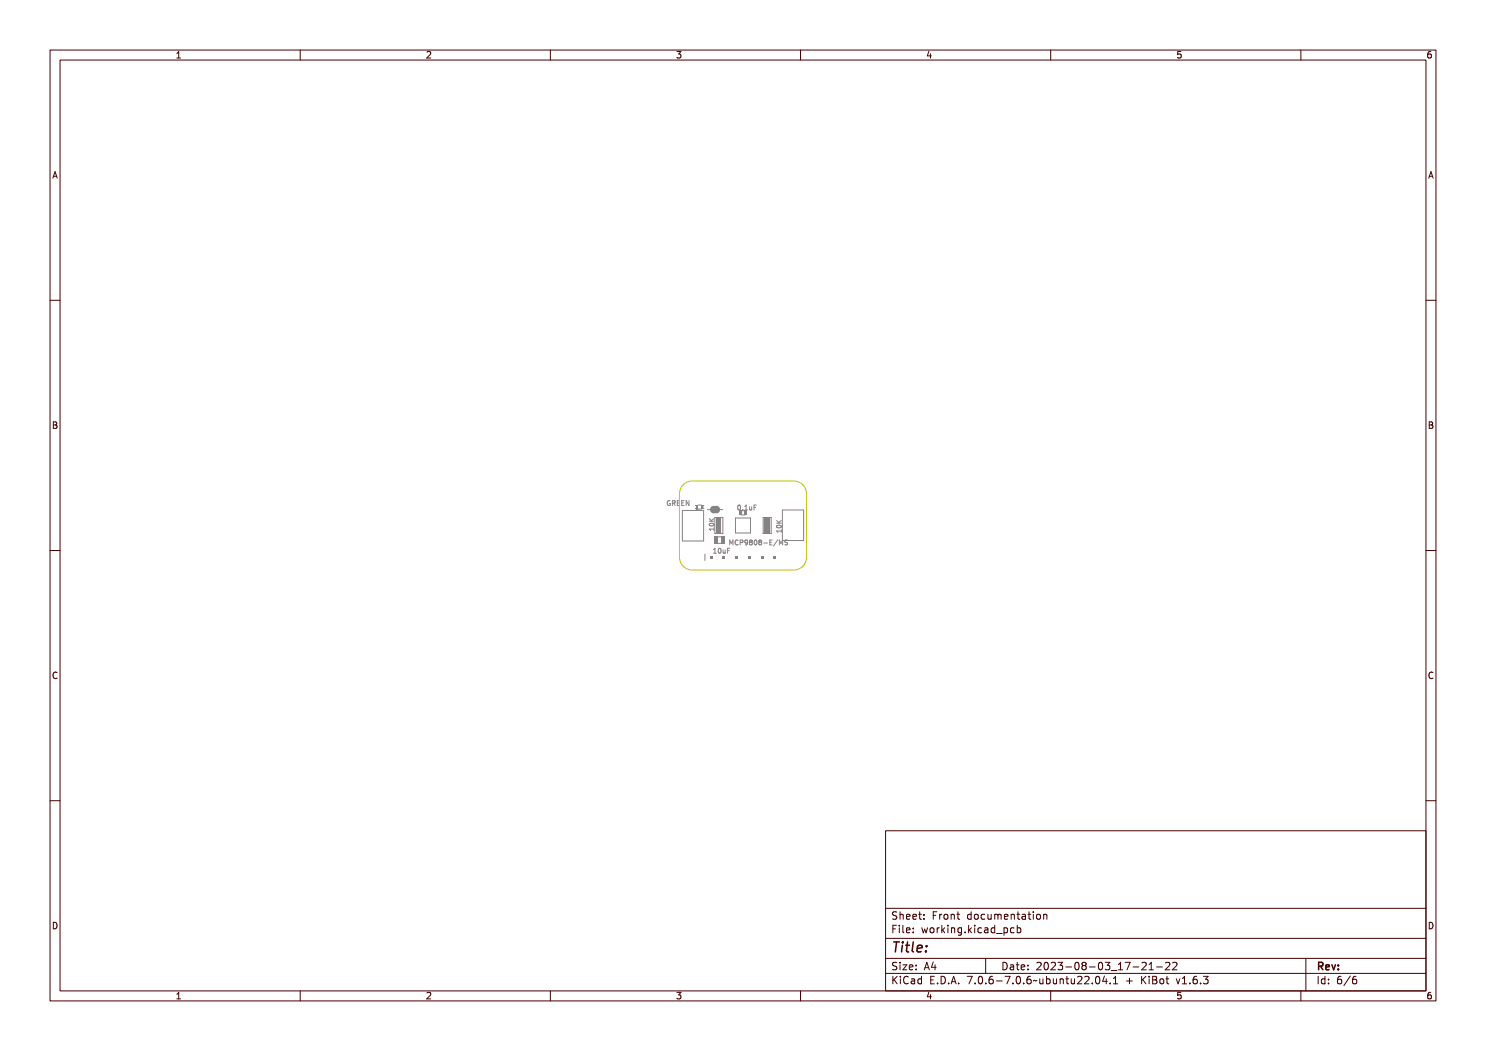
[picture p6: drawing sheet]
<svg xmlns="http://www.w3.org/2000/svg" width="297mm" height="210mm" viewBox="0 0 297 210" stroke-linecap="round" stroke-linejoin="round" font-family="sans-serif">
<g fill="none" stroke="#848484" stroke-width=".2">
<path d="M133.7 100a.53 .53 0 0 0-.3 .5 .53 .53 0 0 0 .3 .5M134.2 100.2l.3-.1 .2 .2a.34 .34 0 0 0-.5 .2 .34 .34 0 0 0 .4 .4l-.1-.3h.2v.4a.47 .47 0 0 1-.6-.1 .47 .47 0 0 1 .1-.7zM134.9 100.1h.3a.26 .26 0 0 1 .3 .2 .26 .26 0 0 1-.2 .3l.3 .4-.4-.4h-.2v.4h-.1zM135 100.2h.2a.17 .17 0 0 1 .2 .2 .17 .17 0 0 1-.2 .1h-.2zM135.7 100.1h.6v.1h-.4v.3h.4v.1h-.4v.3h.4v.1h-.6zM136.4 102h4.2v6.1h-4.2zM136.5 100.1h.6v.1h-.5v.3h.5v.1h-.5v.3h.5v.1h-.6zM137.3 100.1h.1l.3 .8v-.8h.2v.9h-.2l-.3-.7v.7h-.1zM141.8 104.2h.9M141.8 103.6l.5 .6M141.8 104.7a.46 .46 0 0 1 .5-.2 .46 .46 0 0 1 .4 .5 .46 .46 0 0 1-.6 .2 .46 .46 0 0 1-.3-.5zM141.8 105.7h.8l.1-.2v.6l-.1-.2h-.7l.1 .2h-.1z"/>
<path d="M141.8 104l.4 .3 .5-.3v.1l-.4 .3 .4 .1v.1h-.9v-.1h.4zM141.8 105a.48 .48 0 0 1 .6-.2 .48 .48 0 0 1 .3 .4 .48 .48 0 0 1-.5 .2 .48 .48 0 0 1-.4-.4zM141.9 105a.41 .41 0 0 1 .7 .2 .41 .41 0 0 1-.7-.2zM142.6 109.7l.3-.1v.9l.2 .1h-.5l.2-.1v-.8l-.2 .1zM142.7 105.5v.5M142.7 105.7h-.9l.2 .3M142.7 103.6l-.5 .4M143.4 109.7v-.1a.46 .46 0 0 1 .5 .5 .46 .46 0 0 1-.5 .5l-.1-.3zM143.5 109.7a.39 .39 0 0 1 .3 .4 .39 .39 0 0 1-.3 .4zM144.1 109.9h.1v.5l.2 .1 .1-.1v-.5h.1v.7l-.1-.1a.23 .23 0 0 1-.3 .1 .23 .23 0 0 1-.1-.3zM144.9 109.6h.6v.1h-.5v.3h.4v.1h-.4v.5h-.1zM145.6 108h.2l.2 .5 .1-.5h.2v.9h-.1v-.8l-.2 .5-.2-.5v.8h-.2z"/>
<path d="M146.6 108.1l.3-.1 .1 .1a.33 .33 0 0 0-.4 .3 .33 .33 0 0 0 .4 .4v.1a.48 .48 0 0 1-.6-.2 .48 .48 0 0 1 .2-.6zM147.3 108h.3a.31 .31 0 0 1 .3 .4 .31 .31 0 0 1-.5 .1v.4h-.1zM147.4 101.1l.1-.1a.46 .46 0 0 1 .4 .5 .46 .46 0 0 1-.4 .4l-.2-.2zM147.4 108.1h.2a.18 .18 0 0 1 .1 .2 .18 .18 0 0 1-.1 .1h-.2zM147.5 101.1a.39 .39 0 0 1 .3 .4 .39 .39 0 0 1-.3 .3zM148.1 108h.1a.47 .47 0 0 1 .5 .5 .47 .47 0 0 1-.6 .4v-.1a.28 .28 0 0 0 .3 0 .28 .28 0 0 0 .1-.3 .3 .3 0 0 1-.4 0 .3 .3 0 0 1 0-.5zM148.1 102.9h.8M148.3 101.7h.2v.2h-.2zM148.9 108a.27 .27 0 0 1 .4 0 .27 .27 0 0 1-.1 .4 .27 .27 0 0 1 .1 .4 .27 .27 0 0 1-.4 0 .27 .27 0 0 1 .1-.4l-.2-.1zM149 101h.3v.8l.2 .1h-.5l.2-.1v-.7h-.2zM149.7 108.1l.1-.1a.46 .46 0 0 1 .4 .4 .46 .46 0 0 1-.4 .5l-.2-.2zM149.7 101.2h.1v.5l.2 .2 .1-.2v-.5h.2v.7l-.2-.1a.23 .23 0 0 1-.2 .1 .23 .23 0 0 1-.2-.2z"/>
<path d="M149.8 108.1a.39 .39 0 0 1 .3 .3 .39 .39 0 0 1-.3 .4zM150.5 108a.27 .27 0 0 1 .4 0 .27 .27 0 0 1-.1 .4 .27 .27 0 0 1 .1 .4 .27 .27 0 0 1-.4 0 .27 .27 0 0 1 .1-.4l-.2-.1zM150.5 101h.6v.1h-.5v.3h.4v.1h-.4v.4h-.1zM151.3 108.5l.3 .1zM152 108h.6v.1h-.5v.3h.4v.1h-.4v.3h.5v.1h-.6zM153.2 108h.1l-.5 1h-.1zM153.5 108h.2l.1 .5 .2-.5h.2v.9h-.2v-.8l-.1 .5-.3-.5v.8h-.1zM154.4 108h.5v.1h-.2a.18 .18 0 0 0-.3 .1 .18 .18 0 0 0 .3 .2 .3 .3 0 0 1 .1 .5 .3 .3 0 0 1-.5-.2l.1 .1a.23 .23 0 0 0 .3 0 .23 .23 0 0 0 .1-.3 .23 .23 0 0 0-.4 0l-.1-.3zM155.2 104.5h1M155.2 104l.6 .5M155.3 106.1h.8l.1-.2v.5l-.1-.2h-.7v.3h-.1zM155.3 104.4l.4 .3 .5-.4v.2l-.5 .3 .5 .1v.1h-.9v-.1h.4z"/>
<path d="M155.3 105.3a.48 .48 0 0 1 .5-.2 .48 .48 0 0 1 .4 .5 .48 .48 0 0 1-.6 .2 .48 .48 0 0 1-.3-.5zM155.3 105a.45 .45 0 0 1 .5-.1 .45 .45 0 0 1 .3 .4 .46 .46 0 0 1-.5 .2 .46 .46 0 0 1-.3-.4zM155.4 105.4a.41 .41 0 0 1 .7 .1 .41 .41 0 0 1-.7-.1zM155.4 107.9l-.8 1.2M155.8 108.9v-1l.3 .7 .3-.7v1M156.2 105.8v.6M156.2 106.1h-1l.3 .3M156.2 104l-.6 .4M156.4 101.9h4.2v6.1h-4.2zM157.4 108h-.5a.41 .41 0 0 0 .5 .5l-.1 .3h-.5"/>
<circle cx="142.3" cy="105.1" r=".08"/>
<circle cx="143.6" cy="110.1" r=".09"/>
<circle cx="147.6" cy="101.5" r=".09"/>
<circle cx="148.3" cy="108.3" r=".21"/>
<circle cx="149.1" cy="108.2" r=".16"/>
<circle cx="149.1" cy="108.7" r=".19"/>
<circle cx="149.9" cy="108.4" r=".09"/>
<circle cx="150.7" cy="108.2" r=".16"/>
<circle cx="150.7" cy="108.7" r=".19"/>
<circle cx="155.7" cy="105.5" r=".08"/>
</g>
<g fill="#848484">
<path d="M148.8 102h.5v.9h-.5z" fill-rule="evenodd"/>
<path d="M147.7 102h.5v.9h-.5z" fill-rule="evenodd"/>
</g>
<path d="M142.9 103.4h1.6v3.2h-1.6z" fill="none" stroke="#848484" stroke-width=".2"/>
<path d="M143.2 103.5h1v3.1h-1z" fill-rule="evenodd" fill="#848484"/>
<path d="M140.9 110.7v1.3M147 103.5h3v3h-3z" fill="none" stroke="#848484" stroke-width=".2"/>
<g fill="#848484">
<path d="M141.9 111.1h.5v.5h-.5z" fill-rule="evenodd"/>
<path d="M144.4 111.1h.5v.5h-.5z" fill-rule="evenodd"/>
<path d="M147 111.1h.5v.5h-.5z" fill-rule="evenodd"/>
<path d="M149.5 111.1h.5v.5h-.5z" fill-rule="evenodd"/>
<path d="M152.1 111.1h.5v.5h-.5z" fill-rule="evenodd"/>
<path d="M154.6 111.1h.5v.5h-.5z" fill-rule="evenodd"/>
</g>
<g fill="none" stroke="#848484" stroke-width=".2">
<path d="M139.1 101l.2 .3-.2 .3M139.5 101.7h.7M139.5 100.9h.7M140.7 101l-.3 .3 .3 .3"/>
<circle cx="139.2" cy="101.7" r=".08"/>
</g>
<g fill="#848484">
<path d="M139 101.6h.2v.2h-.2z" fill-rule="evenodd"/>
<path d="M139.1 101.7l.4 .1z" fill-rule="evenodd"/>
<path d="M139.3 100.9h.2v.9h-.2z" fill-rule="evenodd"/>
<path d="M140.2 101.6h.5v.2h-.5z" fill-rule="evenodd"/>
<path d="M140.2 101h.2v.6h-.2z" fill-rule="evenodd"/>
<path d="M140.4 101.5l.1 .1z" fill-rule="evenodd"/>
<path d="M140.4 101l.1 .1z" fill-rule="evenodd"/>
<path d="M139 100.9h.3v.2h-.3z" fill-rule="evenodd"/>
<path d="M140.2 100.9h.5v.2h-.5z" fill-rule="evenodd"/>
</g>
<path d="M152.5 103.4h1.6v3.2h-1.6z" fill="none" stroke="#848484" stroke-width=".2"/>
<path d="M152.8 103.5h1v3.1h-1z" fill-rule="evenodd" fill="#848484"/>
<path d="M143.4 107.3h.8M143.4 108.6h.8" fill="none" stroke="#848484" stroke-width=".2"/>
<g fill="#848484">
<path d="M142.7 107.2h.8v1.4h-.8z" fill-rule="evenodd"/>
<path d="M144.2 107.2h.7v1.4h-.7z" fill-rule="evenodd"/>
</g>
<path d="M141.4 101.8h.5M143.9 101.8h.5" fill="none" stroke="#848484" stroke-width=".2"/>
<path d="M142.7 101.7l-.2 .1 .2 .2M143.2 101.7l.1 .1-.1 .2" fill="none" stroke="#848484" stroke-width="1.3"/>
<path d="M136.8 96.7l1-.5 .5-.1h20.4a2.54 2.54 0 0 1 2.5 2.6v12.7a2.54 2.54 0 0 1-2.5 2.5h-20.4a2.54 2.54 0 0 1-2.5-2.5v-12.7a2.53 2.53 0 0 1 1-2z" fill="none" stroke="#c2c200" stroke-width=".2"/>
<g fill="none" stroke="#480000" stroke-width=".2">
<path d="M10 10h277v190h-277zM12 12h273v186h-273zM60 10v2M110 10v2M160 10v2M210 10v2M260 10v2M10 60h2M285 60h2M10 110h2M285 110h2M10 160h2"/>
<path d="M285 160h2M177 166h108v32h-108zM60 198v2M110 198v2M160 198v2M177 181.5h108M177 187.5h108M177 191.5h108M177 194.5h108M178.1 195.2h.2v.6l.6-.6h.3l-.6 .6 .6 .8h-.2l-.5-.7-.2 .2v.5h-.2zM178.2 185h.9v.2h-.7v.4h.6v.2h-.6v.7h-.2zM178.3 182.4l.5-.1h.2v.2a.31 .31 0 0 0-.5-.1 .31 .31 0 0 0 0 .5 .5 .5 0 0 1 .6 .6 .5 .5 0 0 1-.8 .2l-.1-.2a.34 .34 0 0 0 .4 .1 .34 .34 0 0 0 .1-.5 .47 .47 0 0 1-.5-.2 .47 .47 0 0 1 .1-.5z"/>
<path d="M178.3 192.5l.5-.1h.2v.2a.31 .31 0 0 0-.5-.1 .31 .31 0 0 0 0 .5 .5 .5 0 0 1 .6 .6 .5 .5 0 0 1-.8 .2l-.1-.2a.34 .34 0 0 0 .4 .1 .34 .34 0 0 0 .1-.5 .47 .47 0 0 1-.5-.2 .47 .47 0 0 1 .1-.5zM179.4 182.2h.2v.6a.35 .35 0 0 1 .4-.1 .35 .35 0 0 1 .2 .4v.6h-.2v-.8h-.4v.8h-.2zM179.5 185.4h.4v.9h.4v.2h-.9v-.2h.3v-.8h-.2zM179.5 192.8h.4v.9h.4v.1h-.9v-.1h.3v-.8h-.2zM179.5 195.6h.4v.9h.4v.1h-.9v-.1h.3v-.8h-.2zM179.7 184.9h.2v.3h-.2zM179.7 192.3h.2v.3h-.2zM179.7 195.1h.2v.3h-.2zM180.6 184.9h.4v1.3l.4 .1v.2l-.5-.2v-1.2h-.3zM180.6 192.8h.8l-.6 .9h.6v.1h-.8l.6-.9h-.6zM180.7 182.8l.1-.1a.49 .49 0 0 1 .5 0 .49 .49 0 0 1 .2 .5h-.8a.42 .42 0 0 0 .3 .4 .42 .42 0 0 0 .4-.1 .47 .47 0 0 1-.4 .3 .47 .47 0 0 1-.4-.3zM180.7 195.4a.4 .4 0 0 1 .4-.3 .4 .4 0 0 1 .4 .3 .56 .56 0 0 0-.8 .4 .56 .56 0 0 0 .5 .7l.3-.1a.43 .43 0 0 1-.5 .3 .43 .43 0 0 1-.4-.4v-.6z"/>
<path d="M180.8 182.9l.4-.1 .1 .3h-.6zM181.8 195.6l.3-.1a.43 .43 0 0 1 .5 .5v.6h-.1v-.1a.38 .38 0 0 1-.5 .2 .38 .38 0 0 1-.2-.5 .38 .38 0 0 1 .4-.2h.3a.35 .35 0 0 0-.3-.4 .35 .35 0 0 0-.4 .2zM181.9 182.8l.1-.1a.49 .49 0 0 1 .5 0 .49 .49 0 0 1 .2 .5h-.8a.42 .42 0 0 0 .3 .4 .42 .42 0 0 0 .5-.1 .47 .47 0 0 1-.5 .3 .47 .47 0 0 1-.4-.3zM181.9 185.5l.1-.1a.49 .49 0 0 1 .5 0 .49 .49 0 0 1 .2 .5h-.8a.42 .42 0 0 0 .3 .4 .42 .42 0 0 0 .5-.1 .47 .47 0 0 1-.5 .3 .47 .47 0 0 1-.4-.3zM181.9 192.9l.1-.1a.49 .49 0 0 1 .5 0 .49 .49 0 0 1 .2 .5h-.8a.42 .42 0 0 0 .3 .4 .42 .42 0 0 0 .5-.1 .47 .47 0 0 1-.5 .3 .47 .47 0 0 1-.4-.3zM182 196.2l.5-.1a.31 .31 0 0 1-.2 .4 .31 .31 0 0 1-.4-.1zM182 182.9l.4-.1 .1 .3h-.6zM182 185.6l.4-.1 .1 .3h-.6zM182 193l.4-.1 .1 .3h-.6zM183 195.7l.4-.2 .2 .2v-.6h.2v1.5h-.2v-.1a.42 .42 0 0 1-.5 .1 .42 .42 0 0 1-.2-.5zM183.2 195.8l.1-.1a.4 .4 0 0 1 .3 .4 .4 .4 0 0 1-.3 .4l-.2-.2zM183.2 182.3h.2v.4h.4v.1h-.4v.7l.4 .1v.1h-.4l-.1-.1-.1-.8h-.3v-.1h.3z"/>
<path d="M183.3 185.4h.2v.3h-.2zM183.3 186.2h.2v.3h-.2zM183.3 192.8h.2v.3h-.2zM183.3 193.6h.2v.2h-.2zM184.5 182.7h.2v.3h-.2zM184.5 183.5h.2v.2h-.2zM185.2 185.4h.2l.2 .8 .1-.5h.2l.2 .5 .1-.8h.2l-.2 1.1h-.2l-.2-.7-.2 .7h-.1zM185.4 195.2h.9v.2h-.7v.4h.6v.2h-.6v.5h.7v.1h-.9zM185.7 192.4h.2l.5 1.4h-.2l-.1-.3h-.5l-.1 .3h-.2zM185.8 192.6l.2 .7h-.4zM186.6 182.3h.9v.2h-.7v.4h.6v.2h-.6v.6h-.2zM186.8 185.6l.1-.1a.39 .39 0 0 1 .4 .4 .39 .39 0 0 1-.4 .4l-.1-.2z"/>
<path d="M186.9 196.4h.2v.2h-.2zM187.1 192.4h.2v.9h.2v.2h-.2v.3h-.2v-.3h-.6zM187.1 192.6v.7h-.4zM187.8 195.2a.76 .76 0 0 1 .9 .7 .76 .76 0 0 1-.9 .7zM188 195.4a.57 .57 0 0 1 .5 .5 .57 .57 0 0 1-.5 .6zM188 182.7h.2v.2v-.1a.29 .29 0 0 1 .3-.2 .29 .29 0 0 1 .3 .3 .37 .37 0 0 0-.5-.1 .37 .37 0 0 0-.1 .4v.5h-.2zM188 185.4h.2v.2v-.1a.29 .29 0 0 1 .3-.2 .29 .29 0 0 1 .3 .3 .37 .37 0 0 0-.5-.1 .37 .37 0 0 0-.1 .4v.6h-.2zM189.1 184.9h.1v.9l.5-.4h.2l-.4 .4 .5 .7h-.2l-.4-.6-.2 .1v.5h-.1zM189.2 182.9l.1-.1a.39 .39 0 0 1 .4 .4 .39 .39 0 0 1-.4 .4l-.1-.2zM189.3 196.4h.3v.2h-.3zM190.2 182.7h.2v.1a.35 .35 0 0 1 .4-.1 .35 .35 0 0 1 .3 .4v.6h-.2l-.1-.8h-.3l-.1 .8h-.2zM190.3 185.4h.4v.9h.4v.2h-.9v-.2h.4v-.8h-.3z"/>
<path d="M190.5 195.2h.3l.4 1.4h-.2l-.1-.3h-.5l-.1 .3h-.2zM190.6 184.9h.1v.3h-.1zM190.6 195.4l.2 .7h-.4zM191.4 185.4h.2v.1a.35 .35 0 0 1 .4-.1 .35 .35 0 0 1 .3 .4v.7h-.2l-.1-.9h-.3l-.1 .9h-.2zM191.7 182.3h.1v.4h.4v.1h-.4v.7l.4 .1v.1h-.4l-.1-.1v-.8h-.3v-.1h.3zM191.7 196.4h.3v.2h-.3zM192.7 185.5l.3-.2 .3 .2v-.1h.2v1a.53 .53 0 0 1-.8 .4v-.2a.36 .36 0 0 0 .4 .1 .36 .36 0 0 0 .2-.4l-.1 .1a.53 .53 0 0 1-.7-.3 .53 .53 0 0 1 .2-.6zM192.8 185.6l.1-.1a.39 .39 0 0 1 .4 .4 .39 .39 0 0 1-.4 .4l-.1-.2zM193.8 195.2h.9l-.5 1.4h-.2l.5-1.2h-.7zM193.9 182.8l.3-.2 .3 .2v-.6h.2v1.5h-.2v-.1a.42 .42 0 0 1-.6 .1 .42 .42 0 0 1-.1-.5zM194.1 182.8a.4 .4 0 0 1 .4 .4 .4 .4 0 0 1-.4 .4l-.2-.4zM194.1 186.2h.3v.3h-.3z"/>
<path d="M195.1 184.9h.2v.9l.4-.4h.3l-.5 .4 .5 .7h-.2l-.4-.6-.1 .1v.5h-.2zM195.2 182.9l.1-.1a.39 .39 0 0 1 .4 .4 .39 .39 0 0 1-.4 .4l-.1-.2zM195.3 196.4h.3v.2h-.3zM196.3 185.4h.5v.9h.3v.2h-.9v-.2h.4v-.8h-.3zM196.3 195.4a.57 .57 0 0 1 .7 0 .57 .57 0 0 1 .1 .8 .5 .5 0 0 1-.6 .5 .5 .5 0 0 1-.3-.8zM196.4 182.8a.39 .39 0 0 1 .4-.2 .39 .39 0 0 1 .3 .3 .4 .4 0 0 0-.6 0 .4 .4 0 0 0 0 .6 .4 .4 0 0 0 .6 0 .45 .45 0 0 1-.6 .3 .45 .45 0 0 1-.3-.6zM196.5 195.4a.61 .61 0 0 1 .4 1l-.1 .1a.61 .61 0 0 1-.4-1zM196.6 184.9h.2v.3h-.2zM197 191.5v3M197.4 182.7h.2v.8l.2 .1 .3-.2v-.7h.2v1h-.2v-.1a.35 .35 0 0 1-.4 .2 .35 .35 0 0 1-.3-.5zM197.6 185.5a.39 .39 0 0 1 .4-.2 .39 .39 0 0 1 .3 .3 .4 .4 0 0 0-.6 0 .4 .4 0 0 0 0 .6 .4 .4 0 0 0 .6 0 .45 .45 0 0 1-.6 .3 .45 .45 0 0 1-.3-.6zM197.7 196.4h.3v.2h-.3z"/>
<path d="M198.6 182.7l.5 .1 .3-.1 .2 1h-.2l-.1-.9-.2 .1v.8h-.1l-.2-.9-.1 .9h-.1zM198.7 185.4l.2-.1a.43 .43 0 0 1 .6 .5v.7h-.2v-.2a.38 .38 0 0 1-.5 .2 .38 .38 0 0 1-.2-.5 .38 .38 0 0 1 .5-.2h.2a.35 .35 0 0 0-.3-.4 .35 .35 0 0 0-.3 .2zM198.7 195.4a.38 .38 0 0 1 .4-.3 .38 .38 0 0 1 .3 .3 .43 .43 0 0 0-.5 0 .43 .43 0 0 0-.1 .5 .46 .46 0 0 1 .7 .1 .46 .46 0 0 1-.2 .6 .46 .46 0 0 1-.7-.2zM198.8 186l.5-.1a.31 .31 0 0 1-.1 .4 .31 .31 0 0 1-.4-.1zM199.9 185.5l.3-.2 .3 .2v-.6h.2v1.6h-.2v-.2a.42 .42 0 0 1-.5 .1 .42 .42 0 0 1-.2-.5zM199.9 182.8l.2-.1a.49 .49 0 0 1 .5 0 .49 .49 0 0 1 .1 .5h-.7a.42 .42 0 0 0 .2 .4 .42 .42 0 0 0 .5-.1 .47 .47 0 0 1-.4 .3 .47 .47 0 0 1-.5-.3zM200 196h.5v.2h-.5zM200 185.6l.1-.1a.39 .39 0 0 1 .4 .4 .39 .39 0 0 1-.4 .4l-.1-.2zM200.1 182.9l.3-.1 .2 .3h-.6zM200.1 192.4a.76 .76 0 0 1 1 .7 .76 .76 0 0 1-1 .7zM200.3 192.6a.57 .57 0 0 1 .6 .5 .57 .57 0 0 1-.6 .6zM200.9 186.8l1.2 .1z"/>
<path d="M201 195.2h.9l-.5 1.4h-.2l.5-1.2h-.7zM201.1 182.7h.1v.1a.35 .35 0 0 1 .5-.1 .35 .35 0 0 1 .2 .4v.6h-.2v-.8h-.4l-.1 .8h-.1zM201.4 192.8l.3-.1a.43 .43 0 0 1 .5 .5v.6h-.1v-.1a.38 .38 0 0 1-.5 .2 .38 .38 0 0 1-.2-.5 .38 .38 0 0 1 .4-.2h.3a.35 .35 0 0 0-.3-.4 .35 .35 0 0 0-.4 .2zM201.6 193.4l.5-.1a.31 .31 0 0 1-.2 .4 .31 .31 0 0 1-.4-.1zM202.2 185.4h.2v.1a.53 .53 0 0 1 .8 .3 .53 .53 0 0 1-.6 .7l-.2-.2v.6h-.2zM202.5 182.3h.2v.4h.4v.1h-.4v.7l.4 .1v.1h-.4l-.2-.1v-.8h-.3v-.1h.3zM202.5 185.6l.1-.1a.4 .4 0 0 1 .4 .4 .4 .4 0 0 1-.4 .4l-.2-.2zM202.5 196.4h.3v.2h-.3zM202.8 192.4h.2v.4h.4v.1h-.4v.7l.4 .1v.1h-.4l-.2-.1v-.8h-.3v-.1h.3zM203.5 182.7l.3-.1a.43 .43 0 0 1 .5 .5v.6h-.2v-.1a.38 .38 0 0 1-.5 .2 .38 .38 0 0 1-.2-.5 .38 .38 0 0 1 .5-.2h.2a.35 .35 0 0 0-.2-.4 .35 .35 0 0 0-.4 .2zM203.5 195.4a.57 .57 0 0 1 .8 0 .57 .57 0 0 1 0 .8 .5 .5 0 0 1-.6 .5 .5 .5 0 0 1-.3-.8zM203.6 185.5a.39 .39 0 0 1 .4-.2 .39 .39 0 0 1 .3 .3 .4 .4 0 0 0-.5 0 .4 .4 0 0 0 0 .6 .4 .4 0 0 0 .5 0 .45 .45 0 0 1-.6 .3 .45 .45 0 0 1-.2-.6z"/>
<path d="M203.7 183.3l.4-.1a.31 .31 0 0 1-.1 .4 .31 .31 0 0 1-.4-.1zM203.7 195.4a.61 .61 0 0 1 .4 1l-.1 .1a.61 .61 0 0 1-.3-1zM203.9 192.9l.1-.1a.49 .49 0 0 1 .5 0 .49 .49 0 0 1 .2 .5h-.8a.42 .42 0 0 0 .3 .4 .42 .42 0 0 0 .5-.1 .47 .47 0 0 1-.5 .3 .47 .47 0 0 1-.4-.3zM204 193l.4-.1 .1 .3h-.6zM204.7 184.9h.1v.6a.53 .53 0 0 1 .8 .3 .53 .53 0 0 1-.6 .7l-.2-.2v.2h-.1zM204.9 182.3h.2v.4h.4v.1h-.4v.7l.4 .1v.1h-.4l-.2-.1v-.8h-.3v-.1h.3zM204.9 185.6l.1-.1a.39 .39 0 0 1 .4 .4 .39 .39 0 0 1-.4 .4l-.1-.2zM204.9 196.4h.3v.2h-.3zM205.3 192.8h.2v.3h-.2zM205.3 193.6h.2v.2h-.2zM205.9 182.7h.5v.9h.3v.1h-.9v-.1h.4v-.8h-.3zM205.9 195.4a.38 .38 0 0 1 .4-.3 .38 .38 0 0 1 .3 .3 .43 .43 0 0 0-.5 0 .43 .43 0 0 0-.1 .5 .46 .46 0 0 1 .7 .1 .46 .46 0 0 1-.2 .6 .46 .46 0 0 1-.6-.2z"/>
<path d="M206.2 182.2h.2v.3h-.2zM207 196l1-.1a.49 .49 0 0 1-.8 .1l-.2 .2zM207.3 182.9l.1-.1a.39 .39 0 0 1 .4 .4 .39 .39 0 0 1-.4 .4l-.2-.2zM207.4 192.5a.53 .53 0 0 1 .8 .1 .53 .53 0 0 1-.3 .7l-.3 .4h.7v.1h-.9l.3-.5a.4 .4 0 0 0 .3-.4 .4 .4 0 0 0-.3-.4l-.3 .2zM208.3 182.7h.1v.1a.35 .35 0 0 1 .5-.1 .35 .35 0 0 1 .2 .4v.6h-.2v-.8h-.4l-.1 .8h-.1zM208.3 195.6h.1l.1 .8 .2 .1 .2-.2v-.7h.2v1h-.2v-.1a.35 .35 0 0 1-.4 .2 .35 .35 0 0 1-.2-.5zM208.7 192.6a.57 .57 0 0 1 .7 0 .57 .57 0 0 1 .1 .8 .5 .5 0 0 1-.6 .5 .5 .5 0 0 1-.3-.8zM208.9 192.6a.61 .61 0 0 1 .3 1l-.1 .1a.61 .61 0 0 1-.3-1zM209.5 195.1h.2v.6a.53 .53 0 0 1 .7 .3 .53 .53 0 0 1-.6 .7l-.1-.2v.1h-.2zM209.7 195.8l.1-.1a.4 .4 0 0 1 .4 .4 .4 .4 0 0 1-.4 .4l-.1-.2zM209.8 192.5a.53 .53 0 0 1 .8 .1 .53 .53 0 0 1-.3 .7l-.3 .4h.7v.1h-.9l.3-.5a.4 .4 0 0 0 .3-.4 .4 .4 0 0 0-.3-.4l-.3 .2zM210 198v2"/>
<path d="M210.7 195.6h.2v.8l.2 .1 .2-.2v-.7h.2v1h-.2v-.1a.35 .35 0 0 1-.4 .2 .35 .35 0 0 1-.2-.5zM211 192.4a.46 .46 0 0 1 .6 0 .46 .46 0 0 1 .1 .6l-.1 .1a.47 .47 0 0 1 .2 .7 .47 .47 0 0 1-.7 0l-.1-.2a.35 .35 0 0 0 .5 .1 .35 .35 0 0 0 0-.5h-.3v-.2a.29 .29 0 0 0 .4-.1 .29 .29 0 0 0-.1-.4 .29 .29 0 0 0-.4 .1h-.1zM211.9 195.6h.2v.1a.35 .35 0 0 1 .4-.1 .35 .35 0 0 1 .2 .4v.6h-.2v-.8h-.4v.8h-.2zM212.4 193.2h.5v.2h-.5zM213.3 195.2h.2v.4h.4v.1h-.4v.7l.4 .1v.1h-.4l-.2-.1v-.8h-.3v-.1h.3zM213.5 192.6a.57 .57 0 0 1 .7 0 .57 .57 0 0 1 .1 .8 .5 .5 0 0 1-.6 .5 .5 .5 0 0 1-.3-.8zM213.7 192.6a.61 .61 0 0 1 .3 1v.1a.61 .61 0 0 1-.4-1zM214.3 195.6h.2v.8l.2 .1 .2-.2v-.7h.2v1h-.2v-.1a.35 .35 0 0 1-.4 .2 .35 .35 0 0 1-.2-.5zM214.7 192.5a.41 .41 0 0 1 .7-.1 .41 .41 0 0 1-.2 .7 .42 .42 0 0 1 .2 .6 .42 .42 0 0 1-.7 0 .42 .42 0 0 1 .2-.6l-.3-.2zM215.5 195.3a.53 .53 0 0 1 .8 .1 .53 .53 0 0 1-.3 .7l-.3 .4h.6v.1h-.9l.4-.5a.4 .4 0 0 0 .3-.4 .4 .4 0 0 0-.3-.4l-.3 .2zM216 193.2h.5v.2h-.5zM216.7 195.3a.53 .53 0 0 1 .8 .1 .53 .53 0 0 1-.3 .7l-.3 .4h.6v.1h-.9l.4-.5a.4 .4 0 0 0 .3-.4 .4 .4 0 0 0-.3-.4l-.3 .2z"/>
<path d="M217.1 192.6a.57 .57 0 0 1 .7 0 .57 .57 0 0 1 .1 .8 .5 .5 0 0 1-.6 .5 .5 .5 0 0 1-.3-.8zM217.3 192.6a.61 .61 0 0 1 .3 1v.1a.61 .61 0 0 1-.4-1zM218.2 196.4h.2v.2h-.2zM218.2 192.4a.46 .46 0 0 1 .6 0 .46 .46 0 0 1 .1 .6l-.1 .1a.47 .47 0 0 1 .2 .7 .47 .47 0 0 1-.7 0l-.1-.2a.35 .35 0 0 0 .5 .1 .35 .35 0 0 0 0-.5h-.3v-.2a.29 .29 0 0 0 .4-.1 .29 .29 0 0 0-.1-.4 .29 .29 0 0 0-.4 .1h-.1zM219.2 195.4a.57 .57 0 0 1 .7 0 .57 .57 0 0 1 .1 .8 .5 .5 0 0 1-.7 .5 .5 .5 0 0 1-.3-.8zM219.2 194.2l1.3 .1zM219.4 195.4a.61 .61 0 0 1 .3 1l-.1 .1a.61 .61 0 0 1-.3-1zM220.7 192.5l.5-.1v1.3h.3v.1h-.8v-.1h.3v-1.1h-.3zM220.8 195.2h.2v.9h.2v.2h-.2v.3h-.2v-.3h-.6zM220.8 195.4v.7h-.4zM221.8 196.4h.2v.2h-.2zM221.8 192.4h.9l-.5 1.4h-.2l.5-1.2h-.7z"/>
<path d="M222.8 195.3l.5-.1v1.3h.3v.1h-.8v-.1h.3v-1.1h-.3zM223.2 193.2h.5v.2h-.5zM224.2 192.5a.53 .53 0 0 1 .8 .1 .53 .53 0 0 1-.3 .7l-.3 .4h.7v.1h-.9l.3-.5a.4 .4 0 0 0 .4-.4 .4 .4 0 0 0-.4-.4l-.3 .2zM225.4 195.5h.2v.4h.4v.2h-.4v.4h-.2v-.4h-.4v-.2h.4zM225.5 192.5l.5-.1v1.3h.3v.1h-.8v-.1h.3v-1.1h-.3zM226.8 193.2h.5v.2h-.5zM227.5 195.2h.2v.6l.6-.6h.2l-.6 .6 .6 .8h-.2l-.5-.7-.1 .2v.5h-.2zM227.8 192.5a.53 .53 0 0 1 .8 .1 .53 .53 0 0 1-.2 .7l-.4 .4h.7v.1h-.9l.3-.5a.4 .4 0 0 0 .4-.4 .4 .4 0 0 0-.4-.4l-.3 .2zM228.8 195.6h.4v.9h.4v.1h-.9v-.1h.4v-.8h-.3zM229 192.5a.53 .53 0 0 1 .8 .1 .53 .53 0 0 1-.2 .7l-.4 .4h.7v.1h-.9l.3-.5a.4 .4 0 0 0 .4-.4 .4 .4 0 0 0-.4-.4l-.3 .2zM229.1 195.1h.1v.3h-.1zM229.9 195.2h.4a.35 .35 0 0 1 .5 .2 .35 .35 0 0 1-.3 .5 .41 .41 0 0 1 .3 .5 .41 .41 0 0 1-.5 .2h-.4z"/>
<path d="M230.1 196h.2a.27 .27 0 0 1 .3 .2 .27 .27 0 0 1-.3 .3h-.2zM230.1 195.4h.2a.23 .23 0 0 1 .3 .2 .23 .23 0 0 1-.3 .2h-.2zM231.2 193.2h1.1M231.3 195.8l.1-.1a.39 .39 0 0 1 .4 .4 .39 .39 0 0 1-.4 .4l-.1-.2zM232.6 195.2h.1v.4h.4v.1h-.4l.1 .7 .3 .1v.1h-.3l-.2-.1v-.8h-.3v-.1h.3zM233 192.4l.5-.1 .3 .4-.9 1.1h.9M234.4 192.4l.6-.1 .2 .4-.9 1.1h.9M234.6 195.6h.2l.3 .9 .4-.9h.2l-.4 1h-.3zM236 195.3l.5-.1v1.3h.3v.1h-.8v-.1h.3v-1.1h-.3zM237.4 196.4h.3v.2h-.3zM238.4 195.4a.38 .38 0 0 1 .4-.3 .38 .38 0 0 1 .3 .3 .43 .43 0 0 0-.5 0 .43 .43 0 0 0-.1 .5 .46 .46 0 0 1 .7 .1 .46 .46 0 0 1-.2 .6 .46 .46 0 0 1-.7-.2zM239.8 196.4h.3v.2h-.3z"/>
<path d="M240.7 195.2a.46 .46 0 0 1 .6 0 .46 .46 0 0 1 .1 .6l-.1 .1a.47 .47 0 0 1 .2 .7 .47 .47 0 0 1-.7 0l-.1-.2a.35 .35 0 0 0 .5 .1 .35 .35 0 0 0 0-.5l-.3-.1v-.1a.29 .29 0 0 0 .4-.1 .29 .29 0 0 0-.1-.4 .29 .29 0 0 0-.4 .1h-.1zM260 198v2M261 191.5v6.5M263.2 195.2h.8v.2h-.3v1.1h.3v.1h-.8v-.1h.3v-1.1h-.3zM264.4 195.7l.3-.2 .3 .2v-.6h.2v1.5h-.2v-.1a.42 .42 0 0 1-.5 .1 .42 .42 0 0 1-.2-.5zM264.6 195.8l.1-.1a.4 .4 0 0 1 .3 .4 .4 .4 0 0 1-.3 .4l-.2-.2zM265.9 195.6h.2v.3h-.2zM265.9 196.4h.2v.2h-.2zM268.1 195.4a.38 .38 0 0 1 .3-.3 .38 .38 0 0 1 .4 .3 .43 .43 0 0 0-.5 0 .43 .43 0 0 0-.2 .5 .46 .46 0 0 1 .7 .1 .46 .46 0 0 1-.2 .6 .46 .46 0 0 1-.6-.2zM269.9 195.2h.2l-.8 1.6h-.2zM270.5 195.4a.38 .38 0 0 1 .4-.3 .38 .38 0 0 1 .3 .3 .43 .43 0 0 0-.5 0 .43 .43 0 0 0-.2 .5 .46 .46 0 0 1 .7 .1 .46 .46 0 0 1-.2 .6 .46 .46 0 0 1-.6-.2z"/>
<circle cx="187" cy="185.9" r=".53"/>
<circle cx="189.4" cy="183.2" r=".53"/>
<circle cx="195.4" cy="183.2" r=".53"/>
<circle cx="196.7" cy="195.9" r=".13"/>
<circle cx="199.1" cy="196.2" r=".32"/>
<circle cx="203.9" cy="195.9" r=".13"/>
<circle cx="206.3" cy="196.2" r=".32"/>
<circle cx="207.4" cy="183.2" r=".53"/>
<circle cx="209" cy="193.1" r=".13"/>
<circle cx="213.8" cy="193.1" r=".13"/>
<circle cx="215" cy="193.4" r=".29"/>
<circle cx="215" cy="192.8" r=".25"/>
<circle cx="217.4" cy="193.1" r=".13"/>
<circle cx="219.5" cy="195.9" r=".13"/>
<circle cx="231.5" cy="196.1" r=".53"/>
<circle cx="238.8" cy="196.2" r=".32"/>
<circle cx="268.5" cy="196.2" r=".32"/>
<circle cx="270.9" cy="196.2" r=".32"/>
</g>
<g fill="none" stroke="#480000" stroke-width=".3">
<path d="M178.1 188.4h1.4v.2h-.6v1.7h-.2v-1.7h-.6zM179.9 188.8h.7v1.3h.4v.2h-1.2v-.2h.5v-1.1h-.4zM180.3 188.3h.3v.3h-.3zM181.8 188.4h.2v.4h.6v.2h-.6v1l.6 .1v.2a.55 .55 0 0 1-.8-.5v-.8h-.4v-.2h.4zM183 188.3h.6l.1 1.6 .1 .2h.4v.2a.54 .54 0 0 1-.8-.5v-1.4h-.4zM184.8 189a.65 .65 0 0 1 .8-.1 .65 .65 0 0 1 .3 .7h-1.1a.56 .56 0 0 0 .4 .5 .56 .56 0 0 0 .6-.1v.2a.81 .81 0 0 1-1.1-.1 .81 .81 0 0 1 .1-1.1zM185 189.1l.4-.1 .2 .4h-.8zM186.7 188.9h.3v.4h-.3zM186.7 189.9h.3v.4h-.3zM263.1 192.4a.73 .73 0 0 1 .9 .2v.3l-.3 .3 .5 .6h-.2l-.3-.4-.2-.2h-.2v.6h-.2zM263.3 192.6h.2a.26 .26 0 0 1 .3 .2 .26 .26 0 0 1-.2 .3h-.3zM264.5 192.9l.1-.1a.49 .49 0 0 1 .5 0 .49 .49 0 0 1 .2 .5h-.8a.42 .42 0 0 0 .3 .4 .42 .42 0 0 0 .4-.1 .47 .47 0 0 1-.4 .3 .47 .47 0 0 1-.4-.3z"/>
<path d="M264.6 193l.3-.1 .2 .3h-.6zM265.5 192.8h.2l.3 .9 .3-.9h.2l-.4 1h-.2zM267.1 192.8h.2v.3h-.2zM267.1 193.6h.2v.2h-.2z"/>
</g>
<text font-size="2.7" fill="#480000" x="178" y="190.3">Title:</text>
<g font-size="2" fill="#480000">
<text x="178" y="183.7">Sheet: Front documentation</text>
<text x="178" y="186.5">File: working.kicad_pcb</text>
<text x="178" y="193.9">Size: A4</text>
<text x="178" y="196.6">KiCad E.D.A. 7.0.6-7.0.6~ubuntu22.04.1 + KiBot v1.6.3</text>
<text x="200" y="193.9">Date: 2023-08-03_17-21-22</text>
<text x="263" y="196.6">Id: 6/6</text>
<text x="263" y="193.9">Rev:</text>
</g>
<g font-size="1.7" fill="#480000">
<text x="35" y="11.7">1</text>
<text x="85" y="11.7">2</text>
<text x="135" y="11.7">3</text>
<text x="185" y="11.7">4</text>
<text x="235" y="11.7">5</text>
<text x="285" y="11.7">6</text>
<text x="10.5" y="35.7">A</text>
<text x="285.5" y="35.7">A</text>
<text x="10.5" y="85.6">B</text>
<text x="285.5" y="85.6">B</text>
<text x="10.5" y="135.7">C</text>
<text x="285.5" y="135.7">C</text>
<text x="10.5" y="185.6">D</text>
<text x="285.5" y="185.6">D</text>
<text x="35" y="199.7">1</text>
<text x="85" y="199.7">2</text>
<text x="135" y="199.7">3</text>
<text x="185" y="199.7">4</text>
<text x="235" y="199.7">5</text>
<text x="285" y="199.7">6</text>
</g>
<g font-size="1.3" fill="#848484">
<text x="134" y="101">GREEN</text>
<text x="147.2" y="101.9">0.1uF</text>
<text x="142.4" y="110.6">10uF</text>
<text x="145.6" y="108.9">MCP9808-E/MS</text>
</g>
</svg>
